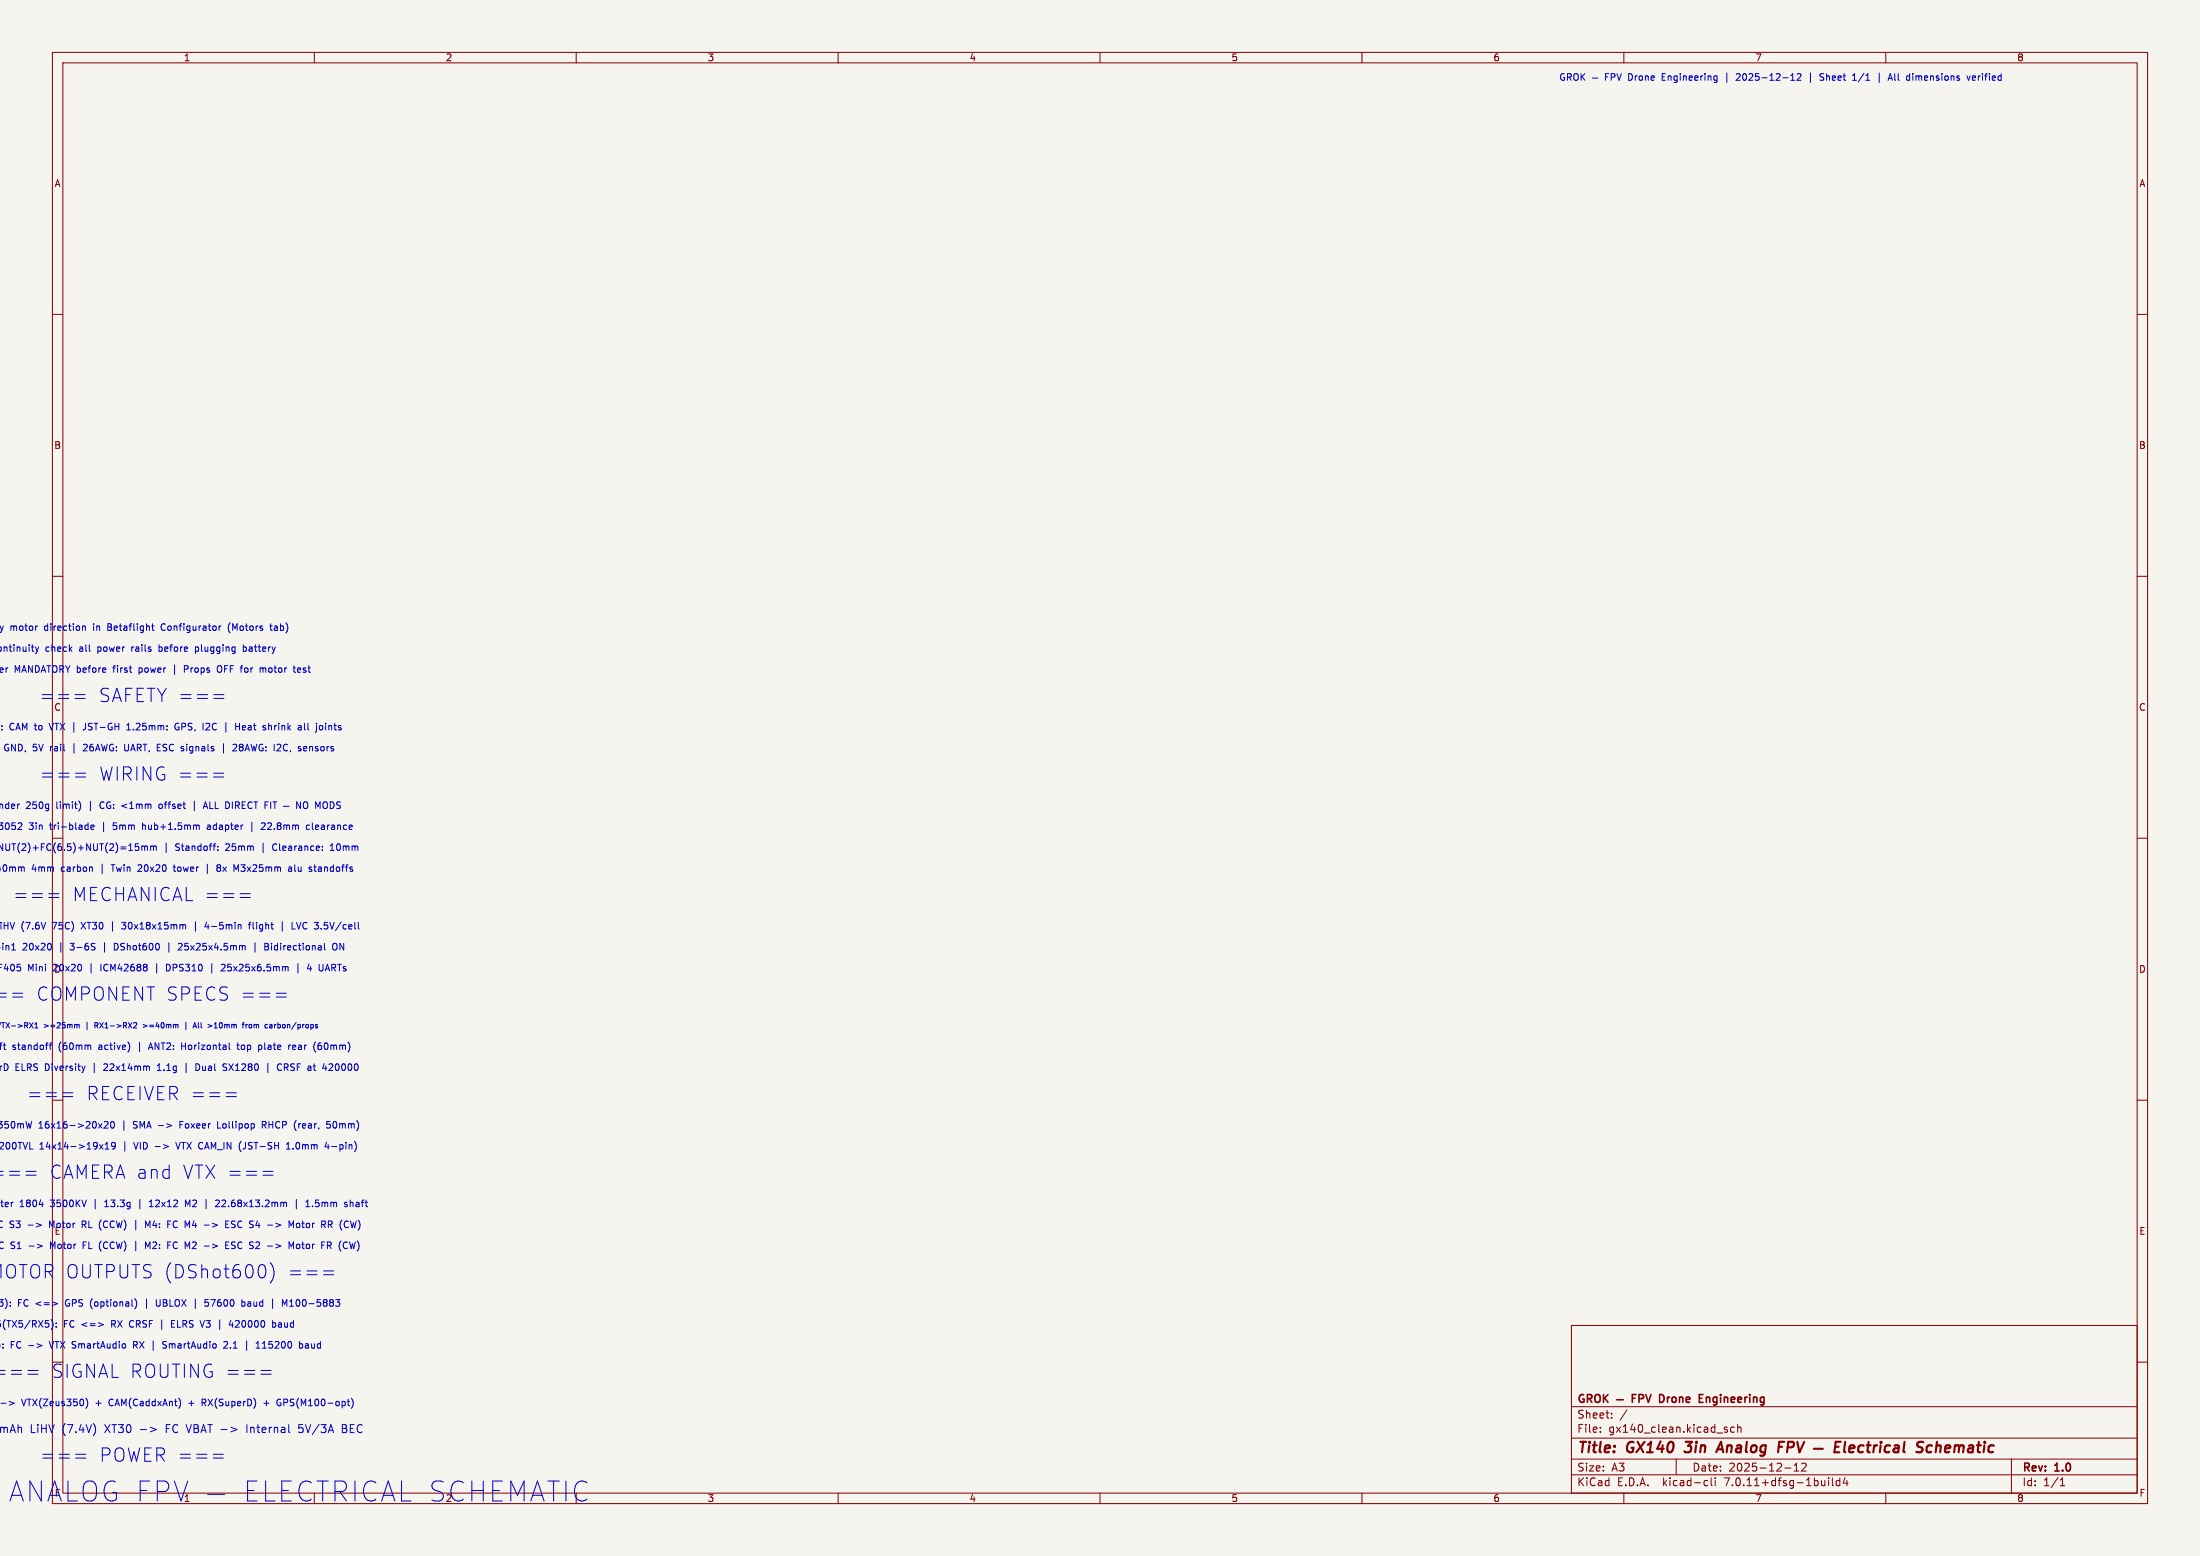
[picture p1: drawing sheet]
<svg xmlns="http://www.w3.org/2000/svg" width="420mm" height="297mm" viewBox="0 0 420 297" stroke-linecap="round" stroke-linejoin="round" font-family="sans-serif">
<path d="M0 0h420v297h-420z" fill="#f5f4ef" stroke="#f5f4ef" stroke-width=".19"/>
<g fill="none" stroke="#840000" stroke-width=".19">
<path d="M10 10h400v277h-400zM12 12h396v273h-396zM60 10v2M110 10v2M160 10v2M210 10v2M260 10v2M310 10v2M360 10v2M10 60h2M408 60h2M10 110h2"/>
<path d="M408 110h2M10 160h2M408 160h2M408 210h2M300 253h108v32h-108zM408 260h2M300 278.5h108M300 274.5h108M300 268.5h108M305.5 273.2v.2M305.5 272.5v.1M307.7 270.5v.2"/>
<path d="M307.7 269.8v.1M310.6 269.1l-1.3 1.9M320 278.5v3M329.4 272.9l.3 .1 .1 .2-.2 .2h-.3M329.4 272.4l.3 .1M331.1 272.5l-.4-.1-.3 .3 .1 .6h.6M331.7 272.5l.2-.1 .4 .1 .1 .9M331.7 271.9v1.5M342.5 279.7l.4-.4v1.5M343.9 279.4l.6-.1 .2 .1 .1 .3-.9 1.1h.9M384 278.5v6.5M60 285v2"/>
<path d="M110 285v2M160 285v2M210 285v2M260 285v2M300 281.5h108M310 285v2M325.6 282.6l.4 .1M326 283.5l-.4 .1M326.7 282.1v1.3l.2 .2M327.4 282.1v.1M327.4 282.6v1M340.7 280.2h1.2"/>
<path d="M342.5 280.8h.9M349.1 282.1v.1M349.1 282.6v1M349.8 282.1v1.3l.2 .2M351.2 282.7l-.4-.1-.3 .3 .2 .6h.5M351.2 282.1v1.5M352.2 282l-.3 1.1h.9M352.6 282.6v1M360 285v2M393.3 283.6h.9M393.3 282.5l.4-.4v1.5"/>
</g>
<g fill="none" stroke="#840000" stroke-width=".4">
<path d="M321.5 277l.3 .2M321.8 275.2h1.2M327.6 277.2l.9-2 .5 2M327.9 276.6h.9M339.6 276.2h.6M339.7 275.2h.9M350.3 276.2h.7M351.4 275.2h-1l-.2 2h.9M352.3 275.2l-.3 1.7 .3 .3M353 276.5l1-.2v-.3l-.6-.1-.3 .3v.9h.7M355.8 276a.66 .66 0 0 0-1 .3l-.1 .5 .2 .3h.7M356.4 275.9h.7"/>
<path d="M356.7 275.2l-.2 1.7 .1 .2 .4 .1M357.8 275.9l-.2 1.3M358.4 275.9l-.4 .1-.3 .3M359 275.9l-.1 1.3M359.1 275.2l-.1 .1 .1 .1M359.1 275.2v.2M360.8 276a.66 .66 0 0 0-1 .3v.5l.1 .3h.8M361.7 276h.7v1.2M362.5 276.3l-.7 .1a.4 .4 0 0 0-.3 .4 .4 .4 0 0 0 .2 .4l.7-.1M363.6 275.2l-.2 1.7 .2 .3M367.2 275.3a.85 .85 0 0 0-1.1 .1 .45 .45 0 0 0 .2 .8l.6 .1a.51 .51 0 0 1 .1 .6 .51 .51 0 0 1-.4 .3l-.8-.1M368.8 276a.66 .66 0 0 0-1 .3v.5l.1 .3h.8"/>
<path d="M369.8 275.2l-.3 2M370.3 275.9l-.6 .2"/>
</g>
<path d="M308.6 267.2h1.3M311.6 266.9h.5M312.3 266.2h-.7v1.5M312.9 267l.7-.1 .2-.2-.1-.4-.2-.1h-.6v1.5M314.2 266.2l.5 1.5 .5-1.5M317.5 266.4l-.3-.2h-.4v1.5h.4l.3-.2M324.4 266.9h.5M324.4 266.2h.7M324.4 267.7h.7" fill="none" stroke="#840000" stroke-width=".3"/>
<g fill="none" stroke="#0000c2" stroke-width=".19">
<path d="M298.6 14.1a.59 .59 0 0 0-.7 .6 .59 .59 0 0 0 .7 .6l.1-.5h-.2M299.2 14.7h.6l.2-.2-.1-.3-.7-.1v1.2M299.5 14.7l.5 .6M300.6 14.1h.2a.43 .43 0 0 1 .5 .4v.4a.42 .42 0 0 1-.4 .4 .42 .42 0 0 1-.5-.4zM301.8 14.1v1.2M302 14.6l.6 .7M302.6 14.1l-.8 .7M304 14.9h1M306.5 14.7h.4M307.1 14.1h-.6v1.2M307.6 14.7h.6l.1-.2-.1-.3-.6-.1v1.2M308.7 14.1l.4 1.2 .4-1.2"/>
<path d="M310.9 14.1a.64 .64 0 0 1 .7 .6 .64 .64 0 0 1-.7 .6zM312.2 14.5v.8M312.5 14.5l-.3 .2M313 14.5h.3l.3 .2v.4l-.3 .2h-.3l-.1-.2zM314.1 14.6l.2-.1h.3l.1 .8M314.1 14.5v.8M315.2 14.9l.6-.1-.1-.3h-.3l-.2 .2 .1 .6h.4M327.7 14.5h.1M327.8 14.5v1l-.1 .2M327.8 15.3h-.1M329.7 13.9v1.9M332 14.1l-.5 .1"/>
<path d="M332.1 14.6l-.7 .7h.8M341.9 15.3h.7M341.9 14.4l.3-.3v1.2M343.1 14.2l.5-.1 .2 .3-.8 .9h.8M345.6 13.9v1.9M348.2 14.1h-.5l-.3 .2 .2 .3 .5 .2v.4l-.2 .1h-.5M353.7 15.3h.7M353.9 14.2l.1-.1v1.2M358.7 13.9v1.9M360.6 15h.6M360.9 14.1l.4 1.2M361.7 14.1v1l.2 .2"/>
<path d="M365.2 14.1v.1M365.2 14.5v.8M375.5 14.5l.3 .8 .3-.8M376.5 14.9l.6-.1v-.3h-.4l-.2 .2 .1 .6h.5M.6 119.5l-.3 .8M7.2 119.5h-.3M15.8 119.6l.1-.1h.3l.1 .8M15.8 119.5v.8M28.9 119.5h.5M29.1 119.1v1l.3 .2M31 119.1l-.2 .5 .2 .7M41.8 119.5v.8"/>
<path d="M42.2 119.5l-.4 .2M43.9 118.9a1.46 1.46 0 0 0 0 1.9M51.5 119.5h.5M51.7 119.1v1l.3 .2M.4 139.2v.1M.4 138.5v.2M1.1 127.5v.8M1.5 127.5l-.4 .2M6 123.5h.5M6.4 124.3h.1M6.8 123.5l.3 .8M7.1 124.3l-.3 .5"/>
<path d="M7.4 123.5l-.3 .8M9.4 138.1l.4 1.2M14.3 132.6h2M14.3 133.3h2M16.3 139.1l-.5 .2M24.2 139.3h.7M24.2 138.4l.4-.3v1.2M30.4 123.1v1.2M30.4 124.3h.1M30.5 123.5h-.1M33.3 126.9v1.9M33.9 138.8h.3"/>
<path d="M34.1 138.1a.59 .59 0 0 0-.7 .6 .59 .59 0 0 0 .7 .6l.1-.1M35.2 127.7h.5M35.7 127.1h-.5v1.2M37.3 123.5v1.3M37.3 124.3h.4M37.7 123.5h-.4M39.8 138.1l-.5 .1M40 138.6l-.8 .7h.8M40.8 132.6h2M40.8 133.3h2M42 127.1a.43 .43 0 0 0-.5 .4v.4a.43 .43 0 0 0 .5 .4M45 138.7h.7"/>
<path d="M45.7 138.1v1.2M46.4 123.5h.4l.2 .1M46.4 123.1v1.2M46.4 138.5l-.1 .2v.4l.1 .2M46.9 138.8l-.6 .1M47 124.2l-.2 .1h-.4M49.8 127.5l.4 .2M50.2 127.7v.6M50.7 127.5h-.3l-.2 .2M51.3 138.1v1.2M51.8 138.5h-.3l-.2 .1M55.9 127.5h.5"/>
<path d="M56.2 128.3h.2M57.2 127.5l-.4 .2v.6h.4M57.4 127.8l-.6 .1M58.1 138.1v1l.2 .2M61.4 138.5l.2 .2v.4l-.2 .2M62.2 138.1v.1M62.2 138.5v.8M3.6 153.5h.1M14.1 141.9v1.9M14.4 147.6h1.9M14.4 148.3h1.9M16.4 142.1l-.5 .1"/>
<path d="M16.6 142.6l-.7 .7h.8M17.3 152.9v1.9M17.4 157.9l.6-.1-.1-.3h-.4l-.1 .2v.6h.5M19.5 153.1a.68 .68 0 0 0-.4 .6 .68 .68 0 0 0 .4 .6M19.8 156.9v1.9M21.6 158.2l.5 .1M22.3 157.1h-.6l-.1 .6 .5-.2M23.9 143.3h.5M27.2 157.6l.4-.1 .2 .2M27.2 157.1v1.2M30.4 153.6l.2-.1 .3 .1 .1 .5-.1 .2h-.3l-.2-.1zM37.1 152.9v1.9"/>
<path d="M38.8 154.3l.4-1.2 .4 1.2M38.9 154h.6M39.6 157.5h.5l.1 .8M40.1 153.1v1.2h.6M40.2 157.8h-.5l-.1 .2 .1 .3h.5M40.8 147.6h1.9M40.8 148.3h1.9M41.1 153.1v1.2h.6M42.7 141.9v1.9M43.1 153.1a.64 .64 0 0 1 .7 .6 .64 .64 0 0 1-.7 .6zM44.4 153.1v1.2M44.7 142.1h.4l.1 .3-.8 .9h.8"/>
<path d="M45 153.7h.6l.1-.2-.1-.3-.6-.1v1.2M45.3 153.7l.4 .6M45.8 142.1l-.1 .2 .1 .2M45.8 142.7l-.1 .1 .1 .5M46.2 153.7h.5M46.8 153.1h-.6v1.2h.6M48.1 156.9v1.9M48.1 153.2a.6 .6 0 0 0-.8 .4 .6 .6 0 0 0 .6 .7l.2-.1M48.5 153.1h.7M48.8 153.1v1.2M50.1 157.1h.4l.1 .3-.8 .9h.8M50.6 153.7h.4"/>
<path d="M51.2 153.1h-.6v1.2M51.7 153.1v1.2M52.1 153.1h.7M52.5 153.1v1.2M53.5 142.1l.1 .2v.3l-.8 .7h.8M54.1 153.9h1.1M57.4 153.1v1.2l-.8-1.2v1.2M58 143.3h.5M58 142.5h.4l.2 .3-.6 .1M58.1 153.1h.1a.43 .43 0 0 1 .6 .4v.4a.42 .42 0 0 1-.5 .4 .42 .42 0 0 1-.4-.4zM59.1 157.5h-.4l-.2 .2 .1 .6h.5M59.6 157.1v1l.2 .2"/>
<path d="M60.3 154.3v-1.2l.4 .9 .4-.9v1.2M61.8 153.1h.2a.43 .43 0 0 1 .5 .4v.4a.42 .42 0 0 1-.4 .4 .42 .42 0 0 1-.4-.4zM63 153.1a.64 .64 0 0 1 .8 .6 .64 .64 0 0 1-.8 .6zM65 153.1h-.5l-.2 .1v.3l.6 .3 .1 .3-.3 .2h-.4M4.6 165.5v.8M9.3 170.6h1.9M9.3 171.3h1.9M10 176.1h.8M15.5 176.1l.8 1.2M16.3 176.1l-.8 1.2M19.5 164.9v1.9M20 179.9v1.9"/>
<path d="M21.2 165.1h.7M21.5 175.9v1.9M21.6 165.1v1.2M23.2 176.1h.8l-.4 .4 .3 .1 .1 .2M24 177.1l-.2 .2-.6-.1M24.6 162.3h.7M24.6 161.4l.3-.3v1.2M26.4 165.1h.5M26.5 161.1h-.6l-.1 .6 .2-.2 .4 .1 .1 .2v.4l-.2 .1-.5-.1M27 165.6l-.7 .7h.8M27.1 161.5v.8M27.1 161.6l.3-.1 .2 .2"/>
<path d="M27.6 161.7l.2-.2h.3l.1 .8M27.6 161.7v.6M28.8 161.6l.3-.1 .2 .2M28.8 161.5v.8M29.3 161.7l.2-.2h.3v.8M29.3 161.7v.6M32.2 179.9v1.9M33.1 165.5h.4M33.2 165.1v1l.3 .2M37.3 175.9v1.9M39.4 176l-.3 .9h.8M39.6 164.9v1.9"/>
<path d="M39.7 176.5v.8M41.6 162.2v.1M41.6 161.5v.2M41.6 165.6l-.2-.2 .2-.3h.3l.2 .2-.2 .3M41.6 165.6l-.2 .2 .1 .4 .1 .1h.4l.1-.2v-.3l-.2-.2M41.6 165.6h.3M45.8 170.6h2M45.8 171.3h2M46 165.1h.8M46 166.2l.1 .1M47.4 176.5h.5M47.9 176.1l-.3 .1v1.1"/>
<path d="M48.3 176.1v1l.2 .2M48.7 179.9v1.9M50.2 160.9v1.9M52.5 161.1a.68 .68 0 0 0-.5 .6 .68 .68 0 0 0 .5 .6M53.9 175.9v1.9M55.2 165.5h.4l.1 .8M55.7 166.3h-.5M55.7 165.8h-.5M56.3 165.1v1l.2 .2M56.6 176.1l.4 1.2 .5-1.2M59.9 165.5h.5M60.1 165.1v1l.3 .2"/>
<path d="M63 162.3h.8M63 161.4l.4-.3v1.2M2.4 189.6h2M2.4 190.3h2M6.7 196.2h.5M6.7 195.5l.2-.3v1M9.4 199.5h.5M9.9 199.1l-.3 .1M13.4 181.2l.5 .1M13.4 180.1h.8l-.5 .4h.2M14.5 195.5l.2 .2M14.7 195.7v.5"/>
<path d="M14.7 195.7l.1-.2 .3 .1v.6M17.4 183.9v1.9M18.1 195.7h.4M18.4 195.7l.3 .5M18.5 195.2h-.4v1M19 199.5h-.1M19 199.8l-.2 .2 .2 .3M19.3 184.1v1.2M21.8 180.1a.64 .64 0 0 1 .8 .6 .64 .64 0 0 1-.8 .6zM25.9 195.2l.2 .2v.2l-.6 .6h.6M26.6 198.9v1.9M27.3 195.5l.8 .3-.8 .3"/>
<path d="M28.5 200h.6M29.9 183.9v1.9M31.8 184.1a.64 .64 0 0 1 .7 .6 .64 .64 0 0 1-.7 .6zM34.2 180.1h.5l.1 .3-.8 .9h.8M34.7 199.7h.7M35.4 199.1v1.2M35.5 195.1v1.5M36.8 196.2l.4-1 .3 1M36.9 195.9h.5M37.9 195.2v.9l.1 .1M39.7 195.5l.8 .3-.8 .3M40.4 183.9v1.9"/>
<path d="M40.9 196.2h.6M41 195.4l-.1 .1M42.4 184.1h.4l.2 .3-.8 .9h.8M45.2 199.5h.5M45.4 199.1v1l.3 .2M46.2 195.5h.4M46.3 199.5l-.2 .2v.4l.2 .2M46.5 195.2h.1M47 195.5v.7M47.2 195.5l-.2 .2M47.9 195.5l-.4 .2 .1 .4 .3 .1M49.7 199.5l.3 .2v.4l-.3 .2"/>
<path d="M51 180.7l.3 .2-.1 .3-.2 .1M51.1 180.1l.1 .2-.1 .3M51.5 195.6h.4v.6M51.5 196.2h.4M51.8 180.1v.1M51.8 180.5v.8M51.9 195.8l-.4 .1M52.7 189.6h2M52.7 190.3h2M55.4 199.5h.1M55.8 199.9l.7-.1-.1-.3h-.4l-.2 .2 .1 .6h.5M56.9 183.9v1.9"/>
<path d="M58.7 184.9h.8M60.3 198.9l-.2 .2M60.7 199.8l.2-.3 .4 .1 .1 .2v.3l-.2 .2h-.4l-.1-.2M61.3 199.1h-.4l-.2 .5M62.1 185.3l.4-1.2 .4 1.2M62.2 185h.6M63.7 180.1h.1a.43 .43 0 0 1 .5 .4v.4a.42 .42 0 0 1-.4 .4 .42 .42 0 0 1-.4-.4zM65.6 180.1v1.2l-.7-1.2v1.2M7.4 215.3h.8M7.6 214.4h-.2M7.6 219.3h.7M7.7 218.4h-.1"/>
<path d="M12 208.6h1.9M12 209.3h1.9M18 202.9v1.9M19.9 214.2l.5-.1 .2 .3-.8 .9h.8M20.1 219.3h.7M20.1 218.4l.3-.3v1.2M20.3 203.1l-.5 .1M20.5 203.6l-.8 .7h.8M21.2 214.2l.2-.1a.68 .68 0 0 1 .4 .6 .68 .68 0 0 1-.4 .6l-.3-.5zM22 218.6l-.2 .2h-.4l-.1-.2v-.3l.2-.2h.3l.2 .2a.84 .84 0 0 1-.3 1h-.3M23.6 213.9v1.9M23.8 217.9v1.9"/>
<path d="M25.5 215.3h.4M25.5 218.1l.4 1.2M26 214.1h-.3l-.2 .2 .1 .3 .3 .1M28.3 200.3l.5-1.2 .4 1.2M30 204.3h.8M30 203.4l.4-.3v1.2M33.6 218.1l.4 1.2 .4-1.2M34.4 214.7h.4M35 214.1h-.6v1.2M35.5 202.9v1.9M37.4 203.1a.64 .64 0 0 1 .7 .6 .64 .64 0 0 1-.7 .6zM41.5 215.3h.7"/>
<path d="M42.8 203.1h.5M42.8 203.7l.3 .1 .2 .3-.3 .2h-.3M43.2 208.6h1.9M43.2 209.3h1.9M43.7 203.1l.8 1.2M44.5 203.1l-.8 1.2M50.1 214.7h.6l.1-.2-.1-.3-.6-.1v1.2M50.4 214.7l.4 .6M51.1 202.9v1.9M53.5 203.1l.2 .1M53.7 204.2l-.2 .1M54.3 203.7h.5"/>
<path d="M54.7 219.3h.7M54.7 218.4l.3-.3v1.2M54.8 203.1h-.5v1.2M55.9 219.2v.1M57.4 214.5h-.3M62 218.9h.8M62.4 214.1h.6M62.5 214.5h.3l.3 .3-.1 .4-.5 .1M62.7 218.5v.8M63 203.1h.3l.2 .2M63.3 218.8h1M63.5 203.4l-.8 .9h.8"/>
<path d="M64 214.1a.68 .68 0 0 0-.5 .6 .68 .68 0 0 0 .5 .6M5 223.6h1.9M5 224.3h1.9M5.4 233.8h.9M5.5 237.8h1M10.3 233.1l-.4 .9-.4-.9v1.2M10.5 237.1l-.4 .9-.5-.9v1.2M15.7 233.7h.6l.1-.2v-.3l-.7-.1v1.2M15.9 237.7h.4M16 233.7l.4 .6M16.5 237.1h-.6v1.2M18.2 228.9v1.9"/>
<path d="M20 230.3h.7M20 229.4l.4-.3v1.2M26.7 228.9v1.9M27.8 237.1l.4 .9 .4-.9v1.2M27.8 233.1l.4 .9 .4-.9v1.2M28.5 230.3h.7M28.5 229.4l.4-.3v1.2M29.8 237.6l-.7 .7h.8M33.6 237.1a.64 .64 0 0 0-.6 .6 .64 .64 0 0 0 .6 .6M33.6 233.1a.64 .64 0 0 0-.6 .6 .64 .64 0 0 0 .6 .6M35.4 230.3v-1.2l.4 .9 .5-.9v1.2M40.5 237.5l1 .3-1 .4"/>
<path d="M40.5 233.5l1 .3-1 .4M41.3 229.1h.5l.1 .3-.8 .9h.8M42.5 229.1l-.1 .1M43 229.6l-.7 .7h.8M43.1 237.7h.4M43.1 233.7h.4M43.7 233.1h-.6v1.2h.6M43.7 237.1h-.6v1.2h.6M44.9 237.1h-.5l-.2 .1v.3l.6 .3 .1 .3-.2 .2h-.5M44.9 233.1h-.5l-.2 .1v.3l.6 .3 .1 .3-.2 .2h-.5M50.2 223.6h1.9M50.2 224.3h1.9"/>
<path d="M52.6 237.5l1 .3-1 .4M52.6 233.5l1 .3-1 .4M55.2 234.3v-1.2l.4 .9 .4-.9v1.2M55.2 238.3v-1.2l.4 .9 .4-.9v1.2M56.6 228.9v1.9M56.6 237.6l.2-.1 .4 .1v.5l-.1 .2h-.3l-.2-.1zM56.6 233.6l.2-.1 .4 .1v.5l-.1 .2h-.3l-.2-.1zM57.6 237.5h.5M57.6 233.5h.5M57.8 233.1v1l.2 .2M57.8 237.1v1l.2 .2M59.7 230.2v.1"/>
<path d="M60.2 230.2l.1 .1M60.3 229.1v.5M66.9 229.6l.1-.1h.3l.1 .8M66.9 229.1v1.2M.6 257.2v.1M.6 256.5v.2M1 247.9a1.46 1.46 0 0 1 0 1.9M2 249.2v.1M2 248.5v.2M7 256.5l1 .3-1 .4M9.8 251.9a1.46 1.46 0 0 1 0 1.9M10 248.5l1 .3-1 .4"/>
<path d="M10.7 253.2v.1M10.7 252.5v.2M18.8 252.5l.9 .3-.9 .4M25.5 256.7h.5M25.7 247.9a1.46 1.46 0 0 1 0 1.9M26 256.1h-.5v1.2M28 247.9v1.9M29.8 248.1v1l.3 .2h.2M31.1 257.3h.6M31.8 256.1h-.5l-.2 .2 .1 .3 .5 .2M32.7 252.7h.5M33.4 252.1h-.7v1.2h.7"/>
<path d="M37.3 247.9v1.9M39.8 248.1h-.6l-.1 .6 .5-.2 .2 .3M39.8 249.1l-.2 .2-.5-.1M42.7 256.2l.5-.1 .3 .2M43.5 256.4l-.8 .9h.8M44.1 252l-.3 .9h.7M44.4 252.5v.8M46.2 248.5h.3l.3 .2-.1 .6h-.5M46.2 248.1v1.2M47.1 255.9v1.9M48.9 257.3h.7M49 256.4l.3-.3v1.2"/>
<path d="M50.1 257.3h.7M50.1 241.4a1.59 1.59 0 0 1 0 2.5M50.2 256.4h-.1M51.6 241a2.91 2.91 0 0 1 0 3.9M52 252.1v1.2M52 252.5h.4l.2 .2-.1 .6h-.5M53.2 252.9v.4M53.9 248.1l.4 .9 .5-.9v1.2M57.2 256.5h.3l.3 .2-.1 .6h-.5M57.2 256.1v1.2M58.7 256.5h-.4M58.8 256.8h-.4l-.1 .2v.3h.5"/>
<path d="M61.7 242.6h2M61.7 243.3h2M4.1 267.1l.4 1.2M5.3 261.6h2M5.3 262.3h2M14.5 277.6h1.9M14.5 278.3h1.9M18.3 267.8h1M21.3 267.1a.64 .64 0 0 0-.5 .6 .64 .64 0 0 0 .5 .6M31.7 272.6h.6M32.5 271.9h-.8v1.5M36 267.8h1"/>
<path d="M36.5 267.4v.9M38.6 267.1h.5l.2 .2-.1 .4h-.6M38.9 267.7l.4 .6M40.7 277.6h1.9M40.7 278.3h1.9M47.1 271.9v1.5M49.8 261.6h2M49.8 262.3h2M50.4 267.8h.9M50.9 267.4v.9M53.4 267.8h.2v.5M54.2 267.7h.5"/>
<path d="M54.7 267.1h-.5v1.2M57 273.3l.2 .1h.5M57.8 271.9h-.7l-.1 .7 .2-.1 .5 .1M65.4 272.6h.5M65.9 272.6l.2-.2v-.3l-.2-.2h-.5v1.5h.5l.3-.2M65.9 272.6l.3 .3M1.9 286.5l1.3-3.8 1.2 3.8M2.3 285.4h1.8M7.9 282.7v3.8l-2.2-3.8v3.8M9.2 286.5l1.2-3.8 1.3 3.8M9.5 285.4h1.8M13 282.7v3.8h1.8"/>
<path d="M16.4 282.9a1.27 1.27 0 0 1 1.4-.1 1.27 1.27 0 0 1 .6 1.2v1.2a1.27 1.27 0 0 1-1.3 1.4 1.27 1.27 0 0 1-1.2-1.4v-1.2l.2-.8zM22 282.9a1.46 1.46 0 0 0-1.5 0 1.46 1.46 0 0 0-.6 1.4 1.61 1.61 0 0 0 .4 1.7 1.61 1.61 0 0 0 1.7 .3l.2-.2v-1.2h-.7M26.8 284.5h1.2M28.6 282.7h-1.8v3.8M30 284.7h1.5a1.03 1.03 0 0 0 .7-1 1.03 1.03 0 0 0-.7-1h-1.5v3.8M33.3 282.7l1.3 3.8 1.2-3.8M39.6 285.2h3.3M47.3 284.5h1.2M49.1 282.7h-1.8v3.8h1.8M50.7 282.7v3.8h1.8M53.8 284.5h1.3M55.6 282.7h-1.8v3.8h1.8"/>
<path d="M59.4 283.1a1.32 1.32 0 0 0-2.2 .5 2.02 2.02 0 0 0 1.1 2.9l.9-.2 .2-.2M60.5 282.7h2.2M61.6 282.7v3.8M64 284.7h1.4a1.03 1.03 0 0 0 .8-1 1.03 1.03 0 0 0-.8-1h-1.4v3.8M64.9 284.7l1.2 1.8M67.8 282.7v3.8M71.8 283.1a1.32 1.32 0 0 0-2.2 .5 2.02 2.02 0 0 0 1.1 2.9l.9-.2 .2-.2M72.8 286.5l1.3-3.8 1.3 3.8M73.2 285.4h1.8M76.7 282.7v3.8h1.8M84.5 286.1l-.6 .4h-.9l-.5-.2M84.6 282.9l-.5-.2h-.9a.93 .93 0 0 0-.8 .9 .93 .93 0 0 0 .8 .9l.7 .2 .6 .4"/>
<path d="M86.5 286a1.32 1.32 0 0 0 1.9 .1M88.4 283.1a1.32 1.32 0 0 0-2.1 .5l-.2 .7 .2 1.3M90.1 284.5h2.2M90.1 282.7v3.8M92.3 282.7v3.8M94.1 284.5h1.2M95.9 282.7h-1.8v3.8h1.8M97.5 286.5v-3.8l1.3 2.7 1.3-2.7v3.8M101.3 286.5l1.3-3.8 1.3 3.8M101.7 285.4h1.8M104.6 282.7h2.2M105.7 282.7v3.8"/>
<path d="M108 282.7v3.8M112 283.1a1.32 1.32 0 0 0-2.1 .5 2.02 2.02 0 0 0 1 2.9h.4l.7-.4"/>
</g>
<g font-size="3.5" fill="#0000c2">
<text x="7.5" y="134.2">===</text>
<text x="18.8" y="134.2">SAFETY ===</text>
<text x="7.5" y="149.2">===</text>
<text x="18.8" y="149.2">WIRING ===</text>
<text x="2.4" y="172.2">===</text>
<text x="13.8" y="172.2">MECHANICAL ===</text>
<text x="-.3" y="191.2">=</text>
<text x="6.9" y="191.2">COMPONENT SPECS ===</text>
<text x="5.1" y="210.2">===</text>
<text x="16.4" y="210.2">RECEIVER ===</text>
<text x=".2" y="225.2">==</text>
<text x="9.4" y="225.2">CAMERA and</text>
<text x="34.7" y="225.2">VTX ===</text>
<text x=".8" y="244.2">OTOR</text>
<text x="12.4" y="244.2">OUTPUTS (DShot600)</text>
<text x="54.7" y="244.2">===</text>
<text x=".5" y="263.2">==</text>
<text x="9.8" y="263.2">SIGNAL ROUTING ===</text>
<text x="7.6" y="279.2">===</text>
<text x="18.9" y="279.2">POWER ===</text>
</g>
<g font-size="2.8" fill="#840000">
<text x="301" y="277.9">Title:</text>
<text x="310.6" y="277.9">GX140</text>
<text x="322.6" y="277.9">3in</text>
<text x="329.6" y="277.9">Analog</text>
<text x="341.9" y="277.9">FPV</text>
<text x="370.8" y="277.9">Schematic</text>
</g>
<g font-size="2.1" fill="#840000">
<text x="301" y="268.2">GROK</text>
<text x="318.1" y="268.2">Drone</text>
<text x="326.2" y="268.2">Engineering</text>
<text x="301" y="273.7">File:</text>
<text x="301" y="271">Sheet:</text>
<text x="307.1" y="273.7">gx140_clean.kicad_sch</text>
<text x="301" y="281.1">Size:</text>
<text x="307.6" y="281.1">A3</text>
<text x="323" y="281.1">Date:</text>
<text x="330" y="281.1">2025-12-12</text>
<text x="386" y="281.3">Rev:</text>
<text x="392.4" y="281.3">1.0</text>
<text x="301" y="283.9">KiCad</text>
<text x="308.7" y="283.9">E.D.A.</text>
<text x="317.6" y="283.9">kicad-cli</text>
<text x="329.5" y="283.9">7.0.11+dfsg-1build4</text>
<text x="386" y="283.9">Id:</text>
<text x="390.1" y="283.9">1/1</text>
</g>
<g font-size="2.1" fill="#0000c2">
<text x="-.8" y="273.7">mAh</text>
<text x="6" y="273.7">LiHV</text>
<text x="12.2" y="273.7">(7.4V)</text>
<text x="20.5" y="273.7">XT30</text>
<text x="27.3" y="273.7">-&gt;</text>
<text x="32.4" y="273.7">FC VBAT -&gt;</text>
<text x="48.2" y="273.7">Internal</text>
<text x="58.3" y="273.7">5V/3A</text>
<text x="66.7" y="273.7">BEC</text>
</g>
<g font-size="1.8" fill="#840000">
<text x="35" y="11.9">1</text>
<text x="85" y="11.9">2</text>
<text x="135" y="11.9">3</text>
<text x="185" y="11.9">4</text>
<text x="235" y="11.9">5</text>
<text x="285" y="11.9">6</text>
<text x="335" y="11.9">7</text>
<text x="385" y="11.9">8</text>
<text x="10.3" y="35.9">A</text>
<text x="408.3" y="35.9">A</text>
<text x="10.3" y="85.9">B</text>
<text x="408.2" y="85.9">B</text>
<text x="10.3" y="135.9">C</text>
<text x="408.2" y="135.9">C</text>
<text x="408.2" y="185.9">D</text>
<text x="408.3" y="235.9">E</text>
<text x="10.3" y="285.9">F</text>
<text x="35" y="286.9">1</text>
<text x="135" y="286.9">3</text>
<text x="185" y="286.9">4</text>
<text x="235" y="286.9">5</text>
<text x="285" y="286.9">6</text>
<text x="335" y="286.9">7</text>
<text x="385" y="286.9">8</text>
<text x="408.3" y="285.9">F</text>
</g>
<g font-size="1.8" fill="#0000c2">
<text x="317.7" y="15.6">Engineering</text>
<text x="332.3" y="15.6">2025-12-12</text>
<text x="348.7" y="15.6">Sheet</text>
<text x="355.2" y="15.6">1/1</text>
<text x="360.1" y="15.6">|</text>
<text x="362.5" y="15.6">All</text>
<text x="366" y="15.6">dimensions</text>
<text x="377.9" y="15.6">verified</text>
<text x="-.9" y="120.6">y</text>
<text x="-.8" y="124.6">ontinuity</text>
<text x="1.9" y="120.6">motor</text>
<text x="8.6" y="120.6">direction</text>
<text x="8.6" y="124.6">check</text>
<text x="15.2" y="124.6">all</text>
<text x="18.1" y="120.6">in</text>
<text x="18.9" y="124.6">power</text>
<text x="21" y="120.6">Betaflight</text>
<text x="25.6" y="124.6">rails</text>
<text x="31" y="124.6">before</text>
<text x="31.4" y="120.6">Configurator</text>
<text x="38.1" y="124.6">plugging</text>
<text x="44.4" y="120.6">(Motors</text>
<text x="47.5" y="124.6">battery</text>
<text x="52.7" y="120.6">tab)</text>
<text x="-.4" y="128.6">r</text>
<text x="2.7" y="128.6">MANDATORY before</text>
<text x="21.9" y="128.6">first</text>
<text x="27" y="128.6">power</text>
<text x="36" y="128.6">Props</text>
<text x="42.6" y="128.6">OFF for</text>
<text x="51.1" y="128.6">motor</text>
<text x="57.7" y="128.6">test</text>
<text x=".9" y="143.6">GND, 5V</text>
<text x="1.9" y="139.6">CAM to</text>
<text x="10" y="139.6">VTX |</text>
<text x="10.1" y="143.6">rail</text>
<text x="16.8" y="139.6">JST-GH</text>
<text x="16.8" y="143.6">26AWG:</text>
<text x="24.8" y="143.6">UART, ESC signals</text>
<text x="25.3" y="139.6">1.25mm:</text>
<text x="34.7" y="139.6">GPS,</text>
<text x="40.2" y="139.6">I2C</text>
<text x="44" y="143.6">|</text>
<text x="44.4" y="139.6">|</text>
<text x="46.4" y="143.6">28AWG:</text>
<text x="46.8" y="139.6">Heat</text>
<text x="52.3" y="139.6">shrink</text>
<text x="54.4" y="143.6">I2C,</text>
<text x="59.2" y="139.6">all</text>
<text x="59.2" y="143.6">sensors</text>
<text x="62.9" y="139.6">joints</text>
<text x="-.5" y="154.6">nder</text>
<text x="5.3" y="154.6">250g</text>
<text x="11.3" y="154.6">limit)</text>
<text x="20" y="154.6">CG: &lt;1mm</text>
<text x="31.6" y="154.6">offset</text>
<text x="-.1" y="158.6">3052</text>
<text x="5.9" y="158.6">3in</text>
<text x="10" y="158.6">tri-blade</text>
<text x="22.5" y="158.6">5mm</text>
<text x="28.2" y="158.6">hub+1.5mm</text>
<text x="40.8" y="158.6">adapter</text>
<text x="49.2" y="158.6">|</text>
<text x="51.6" y="158.6">22.8mm</text>
<text x="60.4" y="158.6">clearance</text>
<text x="-.8" y="166.6">40mm</text>
<text x="-.7" y="162.6">UT(2)+FC(6.5)+NUT(2)=15mm</text>
<text x="6.4" y="166.6">4mm</text>
<text x="12.2" y="166.6">carbon</text>
<text x="22.2" y="166.6">Twin</text>
<text x="27.4" y="166.6">20x20</text>
<text x="31.4" y="162.6">|</text>
<text x="33.8" y="162.6">Standoff:</text>
<text x="34.5" y="166.6">tower</text>
<text x="43.1" y="166.6">8x</text>
<text x="43.6" y="162.6">25mm</text>
<text x="46.5" y="166.6">M3x25mm</text>
<text x="52.9" y="162.6">Clearance:</text>
<text x="57.2" y="166.6">alu</text>
<text x="61.3" y="166.6">standoffs</text>
<text x="64.1" y="162.6">10mm</text>
<text x="-.6" y="177.6">LiHV</text>
<text x="4.6" y="177.6">(7.6V</text>
<text x="10.7" y="177.6">75C)</text>
<text x="16.4" y="177.6">XT30</text>
<text x="24.6" y="177.6">30x18x15mm</text>
<text x="40.8" y="177.6">4-5min</text>
<text x="49.4" y="177.6">flight</text>
<text x="55.6" y="177.6">|</text>
<text x="58" y="177.6">LVC 3.5V/cell</text>
<text x="-.5" y="181.6">4in1</text>
<text x="-.2" y="185.6">F405</text>
<text x="4.9" y="181.6">20x20</text>
<text x="5.7" y="185.6">Mini</text>
<text x="10.3" y="185.9">D</text>
<text x="10.7" y="185.6">20x20</text>
<text x="11.9" y="181.6">|</text>
<text x="14.3" y="181.6">3-6S</text>
<text x="20.1" y="185.6">ICM42688</text>
<text x="23.1" y="181.6">DShot600</text>
<text x="33" y="185.6">DPS310</text>
<text x="33.4" y="181.6">|</text>
<text x="35.7" y="181.6">25x25x4.5mm</text>
<text x="41.6" y="185.6">|</text>
<text x="43.9" y="185.6">25x25x6.5mm</text>
<text x="50.2" y="181.6">|</text>
<text x="52.6" y="181.6">Bidirectional</text>
<text x="58.4" y="185.6">|</text>
<text x="60.8" y="185.6">4</text>
<text x="63.2" y="185.6">UARTs</text>
<text x="-.3" y="200.6">ft</text>
<text x="2.7" y="200.6">standoff</text>
<text x="11.7" y="200.6">(60mm</text>
<text x="19.5" y="200.6">active)</text>
<text x="29.5" y="200.6">ANT2:</text>
<text x="35.9" y="200.6">Horizontal</text>
<text x="46.8" y="200.6">top</text>
<text x="51" y="200.6">plate</text>
<text x="57" y="200.6">rear</text>
<text x="61.9" y="200.6">(60mm)</text>
<text x="-.4" y="204.6">rD</text>
<text x="3.3" y="204.6">ELRS Diversity</text>
<text x="20.7" y="204.6">22x14mm</text>
<text x="31.1" y="204.6">1.1g</text>
<text x="38.8" y="204.6">Dual</text>
<text x="44.2" y="204.6">SX1280</text>
<text x="52.7" y="204.6">|</text>
<text x="55" y="204.6">CRSF at</text>
<text x="64.1" y="204.6">420000</text>
<text x="0" y="215.6">350mW</text>
<text x="7.9" y="215.6">16x16-&gt;20x20</text>
<text x="26.3" y="215.6">SMA -&gt;</text>
<text x="35.6" y="215.6">Foxeer</text>
<text x="43" y="215.6">Lollipop</text>
<text x="51.7" y="215.6">RHCP</text>
<text x="58" y="215.6">(rear,</text>
<text x="64.4" y="215.6">50mm)</text>
<text x="0" y="219.6">200TVL</text>
<text x="8.1" y="219.6">14x14-&gt;19x19</text>
<text x="26.5" y="219.6">VID -&gt;</text>
<text x="35" y="219.6">VTX CAM_IN (JST-SH</text>
<text x="56.6" y="219.6">1.0mm</text>
<text x="64.1" y="219.6">4-pin)</text>
<text x="-.2" y="230.6">ter</text>
<text x="4.1" y="230.6">1804</text>
<text x="10.1" y="230.6">3500KV</text>
<text x="20.9" y="230.6">13.3g</text>
<text x="29.8" y="230.6">12x12</text>
<text x="36.8" y="230.6">M2</text>
<text x="40.7" y="230.6">|</text>
<text x="43" y="230.6">22.68x13.2mm</text>
<text x="58.3" y="230.6">|</text>
<text x="60.7" y="230.6">1.5mm</text>
<text x="68.3" y="230.6">shaft</text>
<text x="-.9" y="238.6">SC S1</text>
<text x=".1" y="234.6">C S3</text>
<text x="6.2" y="234.6">-&gt;</text>
<text x="6.3" y="238.6">-&gt;</text>
<text x="10.3" y="235.9">E</text>
<text x="10.5" y="234.6">Motor</text>
<text x="10.7" y="238.6">Motor</text>
<text x="16.9" y="234.6">RL (CCW)</text>
<text x="17.1" y="238.6">FL (CCW)</text>
<text x="27.2" y="238.6">|</text>
<text x="27.2" y="234.6">|</text>
<text x="29.6" y="238.6">M2:</text>
<text x="29.6" y="234.6">M4:</text>
<text x="34.1" y="238.6">FC M2</text>
<text x="34.1" y="234.6">FC M4</text>
<text x="45.7" y="238.6">ESC S2</text>
<text x="45.7" y="234.6">ESC S4</text>
<text x="58.4" y="238.6">Motor</text>
<text x="58.4" y="234.6">Motor</text>
<text x="64.9" y="238.6">FR (CW)</text>
<text x="64.9" y="234.6">RR (CW)</text>
<text x="-.8" y="249.6">):</text>
<text x="3.3" y="249.6">FC &lt;=&gt;</text>
<text x="12.8" y="249.6">GPS (optional)</text>
<text x="30.7" y="249.6">UBLOX</text>
<text x="40.4" y="249.6">57600</text>
<text x="47.6" y="249.6">baud</text>
<text x="53.4" y="249.6">|</text>
<text x="55.7" y="249.6">M100-5883</text>
<text x="-.8" y="253.6">5(TX5/RX5):</text>
<text x="-.6" y="257.6">:</text>
<text x="1.9" y="257.6">FC -&gt;</text>
<text x="9.8" y="257.6">VTX SmartAudio</text>
<text x="12.1" y="253.6">FC &lt;=&gt;</text>
<text x="21.5" y="253.6">RX CRSF |</text>
<text x="26.1" y="257.6">RX |</text>
<text x="32.1" y="257.6">SmartAudio</text>
<text x="33.6" y="253.6">ELRS V3</text>
<text x="44" y="257.6">2.1</text>
<text x="45.2" y="253.6">420000</text>
<text x="48.2" y="257.6">|</text>
<text x="50.6" y="257.6">115200</text>
<text x="53.7" y="253.6">baud</text>
<text x="59" y="257.6">baud</text>
<text x=".6" y="268.6">-&gt;</text>
<text x="4.9" y="268.6">VTX(Zeus350)</text>
<text x="19.1" y="268.6">+</text>
<text x="21.9" y="268.6">CAM(CaddxAnt)</text>
<text x="37.3" y="268.6">+</text>
<text x="40" y="268.6">RX(SuperD)</text>
<text x="52" y="268.6">+</text>
<text x="54.7" y="268.6">GPS(M100-opt)</text>
<text x="85" y="286.9">2</text>
</g>
<g font-size="1.4" fill="#0000c2">
<text x="-.5" y="196.5">VTX-&gt;RX1</text>
<text x="8.6" y="196.5">&gt;=25mm</text>
<text x="16.8" y="196.5">|</text>
<text x="18.8" y="196.5">RX1-&gt;RX2</text>
<text x="28.2" y="196.5">&gt;=40mm</text>
<text x="38.4" y="196.5">All</text>
<text x="41.4" y="196.5">&gt;10mm</text>
<text x="48.3" y="196.5">from</text>
<text x="52.8" y="196.5">carbon/props</text>
</g>
</svg>
